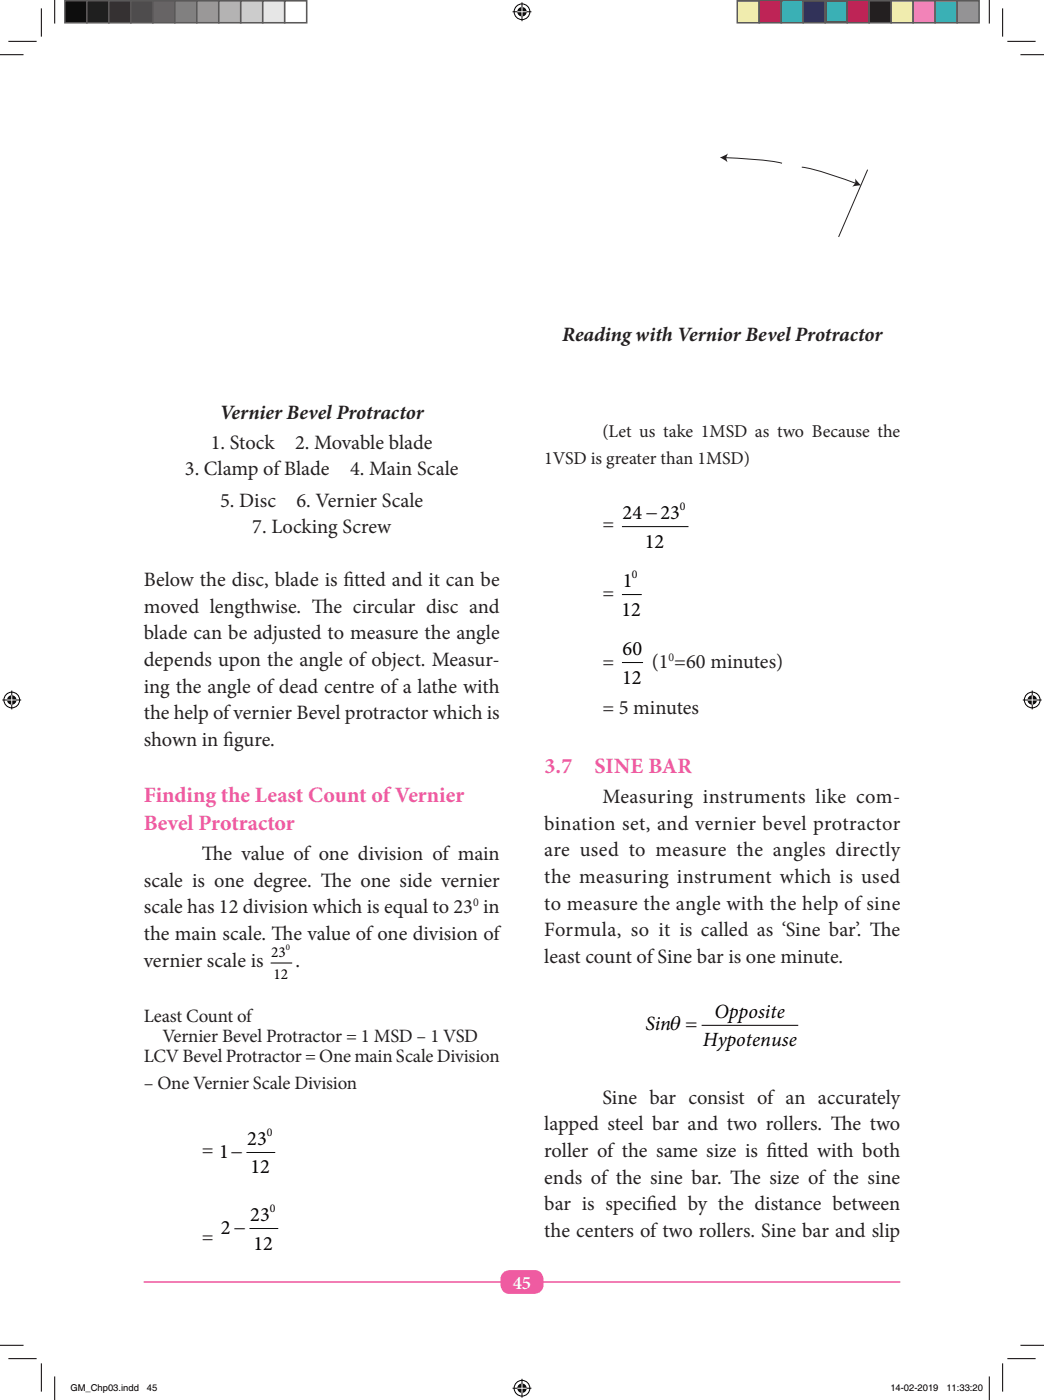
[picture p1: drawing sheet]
<svg xmlns="http://www.w3.org/2000/svg" width="235mm" height="315mm" viewBox="0 0 235 315" stroke-linecap="round" stroke-linejoin="round" font-family="sans-serif">
<path d="M32.3 288.1h170" fill="none" stroke="#ef5ba1" stroke-width=".35"/>
<path d="M112.9 286.2a2.32 2.32 0 0 1 1.7-.8h5.4a2.47 2.47 0 0 1 2.1 3.2 2.04 2.04 0 0 1-2.1 2.2h-5.4a2.47 2.47 0 0 1-2.1-3.3l.1-.8z" fill="#ef5ba1"/>
<path d="M139.8 118.3h14.9M139.8 133.6h4.4M139.8 148.9h4.7M60.8 216.4h4.9M157.7 230.4h21.7M55.4 259h6.4M56.1 276h6.4" fill="none" stroke="#000" stroke-width=".22"/>
<path d="M163 35.4l3.2 .2a57.3 57.3 0 0 1 9.5 1.1M195 38.1l-6.6 15.1" fill="none" stroke="#231f20" stroke-width=".22"/>
<path d="M161.8 35.4l1.8-.9-.4 1 .3 .9z" fill="#231f20"/>
<path d="M180.2 37.6a67.7 67.7 0 0 1 12.1 3.6" fill="none" stroke="#231f20" stroke-width=".22"/>
<path d="M192.2 40.1l1.3 1.6-2 .2 .7-.7z" fill="#231f20"/>
<g fill="none" stroke="#fff" stroke-width=".44">
<path d="M12.3 0v5.3M222.3 0v5.3M0 12.3h5.3M1.9 9.3h6.3M9.3 1.9v6.3M115.2 2.6h4.2M117.3 .5v4.3M225.3 1.9v6.3M226.4 9.3h6.3M229.3 12.3h5.3M.5 157.3h4.3M2.6 155.2v4.2"/>
<path d="M229.8 157.3h4.3M231.9 155.2v4.2M0 302.3h5.3M1.9 305.3h6.3M9.3 306.3v6.4M12.3 309.3v5.3M115.2 311.9h4.2M117.3 309.8v4.3M222.3 309.3v5.3M225.3 306.3v6.4M226.4 305.3h6.3M229.3 302.3h5.3"/>
<circle cx="117.3" cy="2.6" r="1.76"/>
<circle cx="117.3" cy="2.6" r="1.06"/>
<circle cx="2.6" cy="157.3" r="1.76"/>
<circle cx="2.6" cy="157.3" r="1.06"/>
<circle cx="231.9" cy="157.3" r="1.76"/>
<circle cx="231.9" cy="157.3" r="1.06"/>
<circle cx="117.3" cy="311.9" r="1.76"/>
<circle cx="117.3" cy="311.9" r="1.06"/>
</g>
<g fill="none" stroke="#000" stroke-width=".22">
<path d="M12.3 0v5.3M222.3 0v5.3M0 12.3h5.3M1.9 9.3h6.3M9.3 1.9v6.3M115.2 2.6h4.2M117.3 .5v4.3M225.3 1.9v6.3M226.4 9.3h6.3M229.3 12.3h5.3M.5 157.3h4.3M2.6 155.2v4.2"/>
<path d="M229.8 157.3h4.3M231.9 155.2v4.2M0 302.3h5.3M1.9 305.3h6.3M9.3 306.3v6.4M12.3 309.3v5.3M115.2 311.9h4.2M117.3 309.8v4.3M222.3 309.3v5.3M225.3 306.3v6.4M226.4 305.3h6.3M229.3 302.3h5.3"/>
<circle cx="117.3" cy="2.6" r="1.76"/>
<circle cx="2.6" cy="157.3" r="1.76"/>
<circle cx="231.9" cy="157.3" r="1.76"/>
<circle cx="117.3" cy="311.9" r="1.76"/>
</g>
<g fill="#000">
<path d="M14.6 .2h4.9v4.9h-4.9z"/>
<circle cx="117.3" cy="2.6" r="1.06"/>
<circle cx="2.6" cy="157.3" r="1.06"/>
<circle cx="231.9" cy="157.3" r="1.06"/>
<circle cx="117.3" cy="311.9" r="1.06"/>
</g>
<path d="M116.2 2.6h2.1M117.3 1.6v2.1M1.6 157.3h2.1M2.6 156.2v2.1M230.9 157.3h2.1M231.9 156.2v2.1M116.2 311.9h2.1M117.3 310.9v2.1" fill="none" stroke="#fff" stroke-width=".22"/>
<path d="M14.6 .2h4.9v4.9h-4.9z" fill="none" stroke="#595959" stroke-width=".35"/>
<path d="M19.5 .2h5v4.9h-5z" fill="#1a1a1a"/>
<path d="M19.5 .2h5v4.9h-5z" fill="none" stroke="#595959" stroke-width=".35"/>
<path d="M24.5 .2h4.9v4.9h-4.9z" fill="#333"/>
<path d="M24.5 .2h4.9v4.9h-4.9z" fill="none" stroke="#595959" stroke-width=".35"/>
<path d="M29.4 .2h4.9v4.9h-4.9z" fill="#4d4d4d"/>
<path d="M29.4 .2h4.9v4.9h-4.9z" fill="none" stroke="#595959" stroke-width=".35"/>
<path d="M34.3 .2h5v4.9h-5z" fill="#666"/>
<path d="M34.3 .2h5v4.9h-5z" fill="none" stroke="#595959" stroke-width=".35"/>
<path d="M39.3 .2h4.9v4.9h-4.9z" fill="#808080"/>
<path d="M39.3 .2h4.9v4.9h-4.9z" fill="none" stroke="#595959" stroke-width=".35"/>
<path d="M44.2 .2h5v4.9h-5z" fill="#999"/>
<path d="M44.2 .2h5v4.9h-5z" fill="none" stroke="#595959" stroke-width=".35"/>
<path d="M49.2 .2h4.9v4.9h-4.9z" fill="#b3b3b3"/>
<path d="M49.2 .2h4.9v4.9h-4.9z" fill="none" stroke="#595959" stroke-width=".35"/>
<path d="M54.1 .2h4.9v4.9h-4.9z" fill="#ccc"/>
<path d="M54.1 .2h4.9v4.9h-4.9z" fill="none" stroke="#595959" stroke-width=".35"/>
<path d="M59 .2h5v4.9h-5z" fill="#e6e6e6"/>
<path d="M59 .2h5v4.9h-5z" fill="none" stroke="#595959" stroke-width=".35"/>
<path d="M64 .2h4.9v4.9h-4.9z" fill="#fff"/>
<path d="M64 .2h4.9v4.9h-4.9z" fill="none" stroke="#595959" stroke-width=".35"/>
<path d="M165.7 .2h4.9v4.9h-4.9z" fill="#fff101"/>
<path d="M165.7 .2h4.9v4.9h-4.9z" fill="none" stroke="#595959" stroke-width=".35"/>
<path d="M170.6 .2h4.9v4.9h-4.9z" fill="#ed028c"/>
<path d="M170.6 .2h4.9v4.9h-4.9z" fill="none" stroke="#595959" stroke-width=".35"/>
<path d="M175.5 .2h5v4.9h-5z" fill="#00aeef"/>
<path d="M175.5 .2h5v4.9h-5z" fill="none" stroke="#595959" stroke-width=".35"/>
<path d="M180.5 .2h4.9v4.9h-4.9z" fill="#2e3092"/>
<path d="M180.5 .2h4.9v4.9h-4.9z" fill="none" stroke="#595959" stroke-width=".35"/>
<path d="M185.4 .2h5v4.9h-5z" fill="#00a54f"/>
<path d="M185.4 .2h5v4.9h-5z" fill="none" stroke="#595959" stroke-width=".35"/>
<path d="M190.4 .2h4.9v4.9h-4.9z" fill="#ee1d23"/>
<path d="M190.4 .2h4.9v4.9h-4.9z" fill="none" stroke="#595959" stroke-width=".35"/>
<path d="M195.3 .2h4.9v4.9h-4.9z" fill="#231f20"/>
<path d="M195.3 .2h4.9v4.9h-4.9z" fill="none" stroke="#595959" stroke-width=".35"/>
<path d="M200.2 .2h5v4.9h-5z" fill="#fff79a"/>
<path d="M200.2 .2h5v4.9h-5z" fill="none" stroke="#595959" stroke-width=".35"/>
<path d="M205.2 .2h4.9v4.9h-4.9z" fill="#f499c2"/>
<path d="M205.2 .2h4.9v4.9h-4.9z" fill="none" stroke="#595959" stroke-width=".35"/>
<path d="M210.1 .2h5v4.9h-5z" fill="#6bcff6"/>
<path d="M210.1 .2h5v4.9h-5z" fill="none" stroke="#595959" stroke-width=".35"/>
<path d="M215.1 .2h4.9v4.9h-4.9z" fill="#939598"/>
<path d="M215.1 .2h4.9v4.9h-4.9z" fill="none" stroke="#595959" stroke-width=".35"/>
<g fill="none" stroke="#fff" stroke-width=".22">
<path d="M16.1 311.1a.68 .68 0 0 1 1.2 .3h-.2a.55 .55 0 0 0-.9-.1 .55 .55 0 0 0 .1 .8 .55 .55 0 0 0 .8-.2l-.5-.1v-.1h.7v.8l-.2-.2a.77 .77 0 0 1-1.1-.1 .77 .77 0 0 1 .1-1.1zM17.6 310.9h.3l.5 1.3 .4-1.3h.3v1.6h-.2v-1.3l-.5 1.3h-.1l-.5-1.3v1.3h-.2zM19.2 312.6l1.2 .1zM20.7 311.1a.66 .66 0 0 1 1.1 .3h-.2a.52 .52 0 0 0-.7-.1 .52 .52 0 0 0-.1 .8 .52 .52 0 0 0 .8 0v-.2h.2a.73 .73 0 0 1-1 .5 .73 .73 0 0 1-.2-1.1zM22.1 310.9h.2v.6l.3-.2 .3 .2 .1 1h-.2v-.9l-.2-.1-.3 .2v.8h-.2zM23.2 311.4h.2v.1a.5 .5 0 0 1 .8 .4 .5 .5 0 0 1-.8 .4v.6h-.2zM23.5 311.6l.1-.1a.36 .36 0 0 1 .5 .5 .36 .36 0 0 1-.7 .1zM24.6 311.1a.61 .61 0 0 1 .7 .1 .61 .61 0 0 1 .1 .8 .53 .53 0 0 1-.7 .5 .53 .53 0 0 1-.3-.8zM24.7 311.2a.6 .6 0 0 1 .5 .4 .6 .6 0 0 1-.1 .6 .42 .42 0 0 1-.5-.1 .42 .42 0 0 1 0-.5zM25.7 311.1a.43 .43 0 0 1 .7-.1 .43 .43 0 0 1-.1 .7 .5 .5 0 0 1-.1 .8 .5 .5 0 0 1-.7-.5h.2a.32 .32 0 0 0 .3 .4 .32 .32 0 0 0 .4-.4 .32 .32 0 0 0-.5-.2l.1-.2a.27 .27 0 0 0 .3-.2 .27 .27 0 0 0-.2-.3 .27 .27 0 0 0-.3 .2l-.2 .2zM26.8 312.2h.2v.3h-.2zM27.4 310.9h.2v.3h-.2z"/>
<path d="M27.4 311.4h.2v1.1h-.2zM27.8 311.4h.2v.1l.4-.2 .2 .1 .1 1.1h-.1l-.1-.9-.2-.1-.3 .2v.8h-.2zM29.1 311.5l.3-.2 .3 .2v-.6h.2v1.6h-.1v-.2a.54 .54 0 0 1-.8-.1 .54 .54 0 0 1 .1-.7zM29.2 311.6l.1-.1a.37 .37 0 0 1 .5 .4 .37 .37 0 0 1-.6 .3zM30.3 311.5l.3-.2 .3 .2v-.6h.2v1.6h-.2v-.2a.54 .54 0 0 1-.7-.1 .54 .54 0 0 1 .1-.7zM30.4 311.6l.1-.1a.37 .37 0 0 1 .4 .4 .37 .37 0 0 1-.5 .3zM33.7 311.3v.7h-.5zM33.7 311h.2v1h.2v.1h-.2v.4h-.2v-.4h-.6zM34.4 311h.8v.2h-.6l-.1 .4a.51 .51 0 0 1 .7 .2 .51 .51 0 0 1-.3 .7 .51 .51 0 0 1-.7-.4h.2a.33 .33 0 0 0 .5 .1 .33 .33 0 0 0 .1-.5 .33 .33 0 0 0-.5 .1h-.2zM200.3 311.3l.5-.3v1.5h-.2v-1.1h-.3zM202 311.3v.7h-.5zM202 311h.1v1h.3v.1h-.3v.4h-.1v-.4h-.7z"/>
<path d="M202.5 311.8h.5v.2h-.5zM203.4 311.1a.61 .61 0 0 1 .8 .1 .61 .61 0 0 1 0 .8 .53 .53 0 0 1-.6 .5 .53 .53 0 0 1-.4-.8zM203.6 311.2a.6 .6 0 0 1 .5 .4 .6 .6 0 0 1-.2 .6 .42 .42 0 0 1-.5-.1 .42 .42 0 0 1 0-.5zM204.5 311.1a.49 .49 0 0 1 .8 .1 .49 .49 0 0 1-.3 .7l-.4 .4h.8v.2h-1l.1-.4a.87 .87 0 0 0 .7-.8l-.4-.1-.2 .3h-.2zM205.6 311.8h.5v.2h-.5zM206.4 311.1a.49 .49 0 0 1 .8 .1 .49 .49 0 0 1-.3 .7l-.4 .4h.8v.2h-1.1l.2-.4a.87 .87 0 0 0 .6-.8l-.4-.1-.1 .3h-.2zM207.7 311.1a.61 .61 0 0 1 .7 .1 .61 .61 0 0 1 0 .8 .53 .53 0 0 1-.6 .5 .53 .53 0 0 1-.4-.8zM207.8 311.2a.6 .6 0 0 1 .5 .4 .6 .6 0 0 1-.1 .6 .42 .42 0 0 1-.6-.1 .42 .42 0 0 1 0-.5zM208.8 311.3l.5-.3v1.5h-.2v-1.1h-.3zM209.9 311.1a.59 .59 0 0 1 .8 .1 .59 .59 0 0 1 .1 .7 .49 .49 0 0 1-.4 .6 .49 .49 0 0 1-.6-.4l.6 .2 .2-.5a.48 .48 0 0 1-.7 0 .48 .48 0 0 1 0-.7zM212.9 311.3l.5-.3v1.5h-.2v-1.1h-.3zM214 311.3l.6-.3v1.5h-.2v-1.1h-.4z"/>
<path d="M215.2 312.2h.2v.3h-.2zM215.2 311.4h.2v.2h-.2zM215.8 311.1a.43 .43 0 0 1 .7-.1 .43 .43 0 0 1 0 .7 .5 .5 0 0 1-.1 .8 .5 .5 0 0 1-.7-.5h.2a.32 .32 0 0 0 .3 .4 .32 .32 0 0 0 .3-.4 .32 .32 0 0 0-.4-.2v-.2a.27 .27 0 0 0 .4-.2 .27 .27 0 0 0-.3-.3 .27 .27 0 0 0-.3 .2l-.2 .2zM217 311.1a.43 .43 0 0 1 .7-.1 .43 .43 0 0 1-.1 .7 .5 .5 0 0 1-.1 .8 .5 .5 0 0 1-.6-.5h.1a.32 .32 0 0 0 .4 .4 .32 .32 0 0 0 .3-.4 .32 .32 0 0 0-.4-.2v-.2a.27 .27 0 0 0 .3-.2 .27 .27 0 0 0-.2-.3 .27 .27 0 0 0-.3 .2l-.2 .2zM218.1 312.2h.3v.3h-.3zM218.1 311.4h.3v.2h-.3zM218.8 311.1a.49 .49 0 0 1 .8 .1 .49 .49 0 0 1-.4 .7l-.4 .4h.8v.2h-1l.1-.4a.87 .87 0 0 0 .7-.8l-.4-.1-.2 .3h-.2zM220 311.1a.61 .61 0 0 1 .8 .1 .61 .61 0 0 1 0 .8 .53 .53 0 0 1-.6 .5 .53 .53 0 0 1-.4-.8zM220.2 311.2a.6 .6 0 0 1 .5 .4 .6 .6 0 0 1-.2 .6 .42 .42 0 0 1-.5-.1 .42 .42 0 0 1 0-.5z"/>
<circle cx="210.3" cy="311.5" r=".32"/>
</g>
<g font-size="4.9" fill="#ef5ba1">
<text x="122.3" y="173.7">3.7</text>
<text x="133.6" y="173.7">SINE BAR</text>
<text x="32.3" y="180.1">Finding the Least Count of Vernier</text>
<text x="32.3" y="186.5">Bevel Protractor</text>
</g>
<g font-size="4.6" fill="#231f20">
<text x="126.3" y="76.6">Reading with Vernior Bevel Protractor</text>
<text x="49.4" y="94.1">Vernier Bevel Protractor</text>
<text x="47.4" y="100.8">1. Stock</text>
<text x="66.3" y="100.8">2. Movable blade</text>
<text x="41.5" y="106.8">3. Clamp of Blade</text>
<text x="78.7" y="106.8">4. Main Scale</text>
<text x="49.5" y="113.8">5. Disc</text>
<text x="66.6" y="113.8">6. Vernier Scale</text>
<text x="56.7" y="119.8">7. Locking Screw</text>
<text x="135.3" y="119.1">=</text>
<text x="32.3" y="131.6">Below the disc, blade is f</text>
<text x="77.2" y="131.6">itted and it can be</text>
<text x="32.3" y="137.6">moved lengthwise. T</text>
<text x="70.1" y="137.6">he circular disc and</text>
<text x="135.3" y="134.6">=</text>
<text x="32.3" y="143.6">blade can be adjusted to measure the angle</text>
<text x="32.3" y="149.6">depends upon the angle of object. Measur-</text>
<text x="32.3" y="155.6">ing the angle of dead centre of a lathe with</text>
<text x="135.3" y="150.1">=</text>
<text x="146.4" y="150.1">(1 =60 minutes)</text>
<text x="32.3" y="161.6">the help of vernier Bevel protractor which is</text>
<text x="135.3" y="160.3">= 5 minutes</text>
<text x="32.3" y="167.6">shown in f</text>
<text x="50.1" y="167.6">igure.</text>
<text x="135.3" y="180.4">Measuring instruments like com-</text>
<text x="122.3" y="186.4">bination set, and vernier bevel protractor</text>
<text x="45.3" y="193.2">T</text>
<text x="45.3" y="193.2">he value of one division of main</text>
<text x="122.3" y="192.4">are used to measure the angles directly</text>
<text x="32.3" y="199.2">scale is one degree. T</text>
<text x="72.1" y="199.2">he one side vernier</text>
<text x="122.3" y="198.4">the measuring instrument which is used</text>
<text x="32.3" y="205.2">scale has 12 division which is equal to 23 in</text>
<text x="122.3" y="204.4">to measure the angle with the help of sine</text>
<text x="32.3" y="211.2">the main scale. T</text>
<text x="61" y="211.2">he value of one division of</text>
<text x="122.3" y="210.4">Formula, so it is called as ‘Sine bar’. T</text>
<text x="195.5" y="210.4">he</text>
<text x="32.3" y="217.2">vernier scale is</text>
<text x="66.4" y="217.2">.</text>
<text x="122.3" y="216.4">least count of Sine bar is one minute.</text>
<text x="135.3" y="248">Sine bar consist of an accurately</text>
<text x="122.3" y="254">lapped steel bar and two rollers. T</text>
<text x="186.7" y="254">he two</text>
<text x="45.3" y="259.7">= 1−</text>
<text x="122.3" y="260">roller of the same size is f</text>
<text x="172.2" y="260">itted with both</text>
<text x="122.3" y="266">ends of the sine bar. T</text>
<text x="164.1" y="266">he size of the sine</text>
<text x="122.3" y="272">bar is specif</text>
<text x="145.3" y="272">ied by the distance between</text>
<text x="45.3" y="279.3">=</text>
<text x="122.3" y="278">the centers of two rollers. Sine bar and slip</text>
</g>
<g font-size="4.6">
<text x="139.9" y="116.6">24 −23</text>
<text x="144.9" y="123">12</text>
<text x="140" y="131.9">1</text>
<text x="139.6" y="138.3">12</text>
<text x="139.9" y="147.1">60</text>
<text x="139.8" y="153.6">12</text>
<text x="55.5" y="257.2">23</text>
<text x="56.3" y="263.7">12</text>
<text x="56.2" y="274.3">23</text>
<text x="49.6" y="277.2">2 −</text>
<text x="56.9" y="280.8">12</text>
</g>
<g font-size="4.5">
<text x="145" y="231.5">Sinθ =</text>
<text x="160.5" y="228.7">Opposite</text>
<text x="157.9" y="235.1">Hypotenuse</text>
</g>
<g font-size="4.2" fill="#231f20">
<text x="32.3" y="229.5">Least Count of</text>
<text x="32.3" y="238.7">LCV Bevel Protractor = One main Scale Division</text>
<text x="36.5" y="234.1">Vernier Bevel Protractor = 1 MSD – 1 VSD</text>
<text x="32.3" y="244.7">– One Vernier Scale Division</text>
</g>
<text font-size="4.2" fill="#fff" x="115.2" y="289.6">45</text>
<g font-size="4.1" fill="#231f20">
<text x="135.3" y="98.2">(Let us take 1MSD as two Because the</text>
<text x="122.3" y="104.2">1VSD is greater than 1MSD)</text>
</g>
<g font-size="3.4">
<text x="60.9" y="215.1">23</text>
<text x="61.5" y="219.9">12</text>
</g>
<g font-size="2.7">
<text x="152.8" y="114.5">0</text>
<text x="141.9" y="129.8">0</text>
<text x="59.9" y="255.2">0</text>
<text x="60.6" y="272.3">0</text>
</g>
<g font-size="2.7" fill="#231f20">
<text x="150.2" y="148.6">0</text>
<text x="106.3" y="203.7">0</text>
</g>
<g font-size="2.1">
<text x="15.8" y="312.5">GM_Chp03.indd</text>
<text x="33" y="312.5">45</text>
<text x="200.1" y="312.5">14-02-2019</text>
<text x="212.7" y="312.5">11:33:20</text>
</g>
<text font-size="2" x="64.2" y="213.5">0</text>
</svg>
